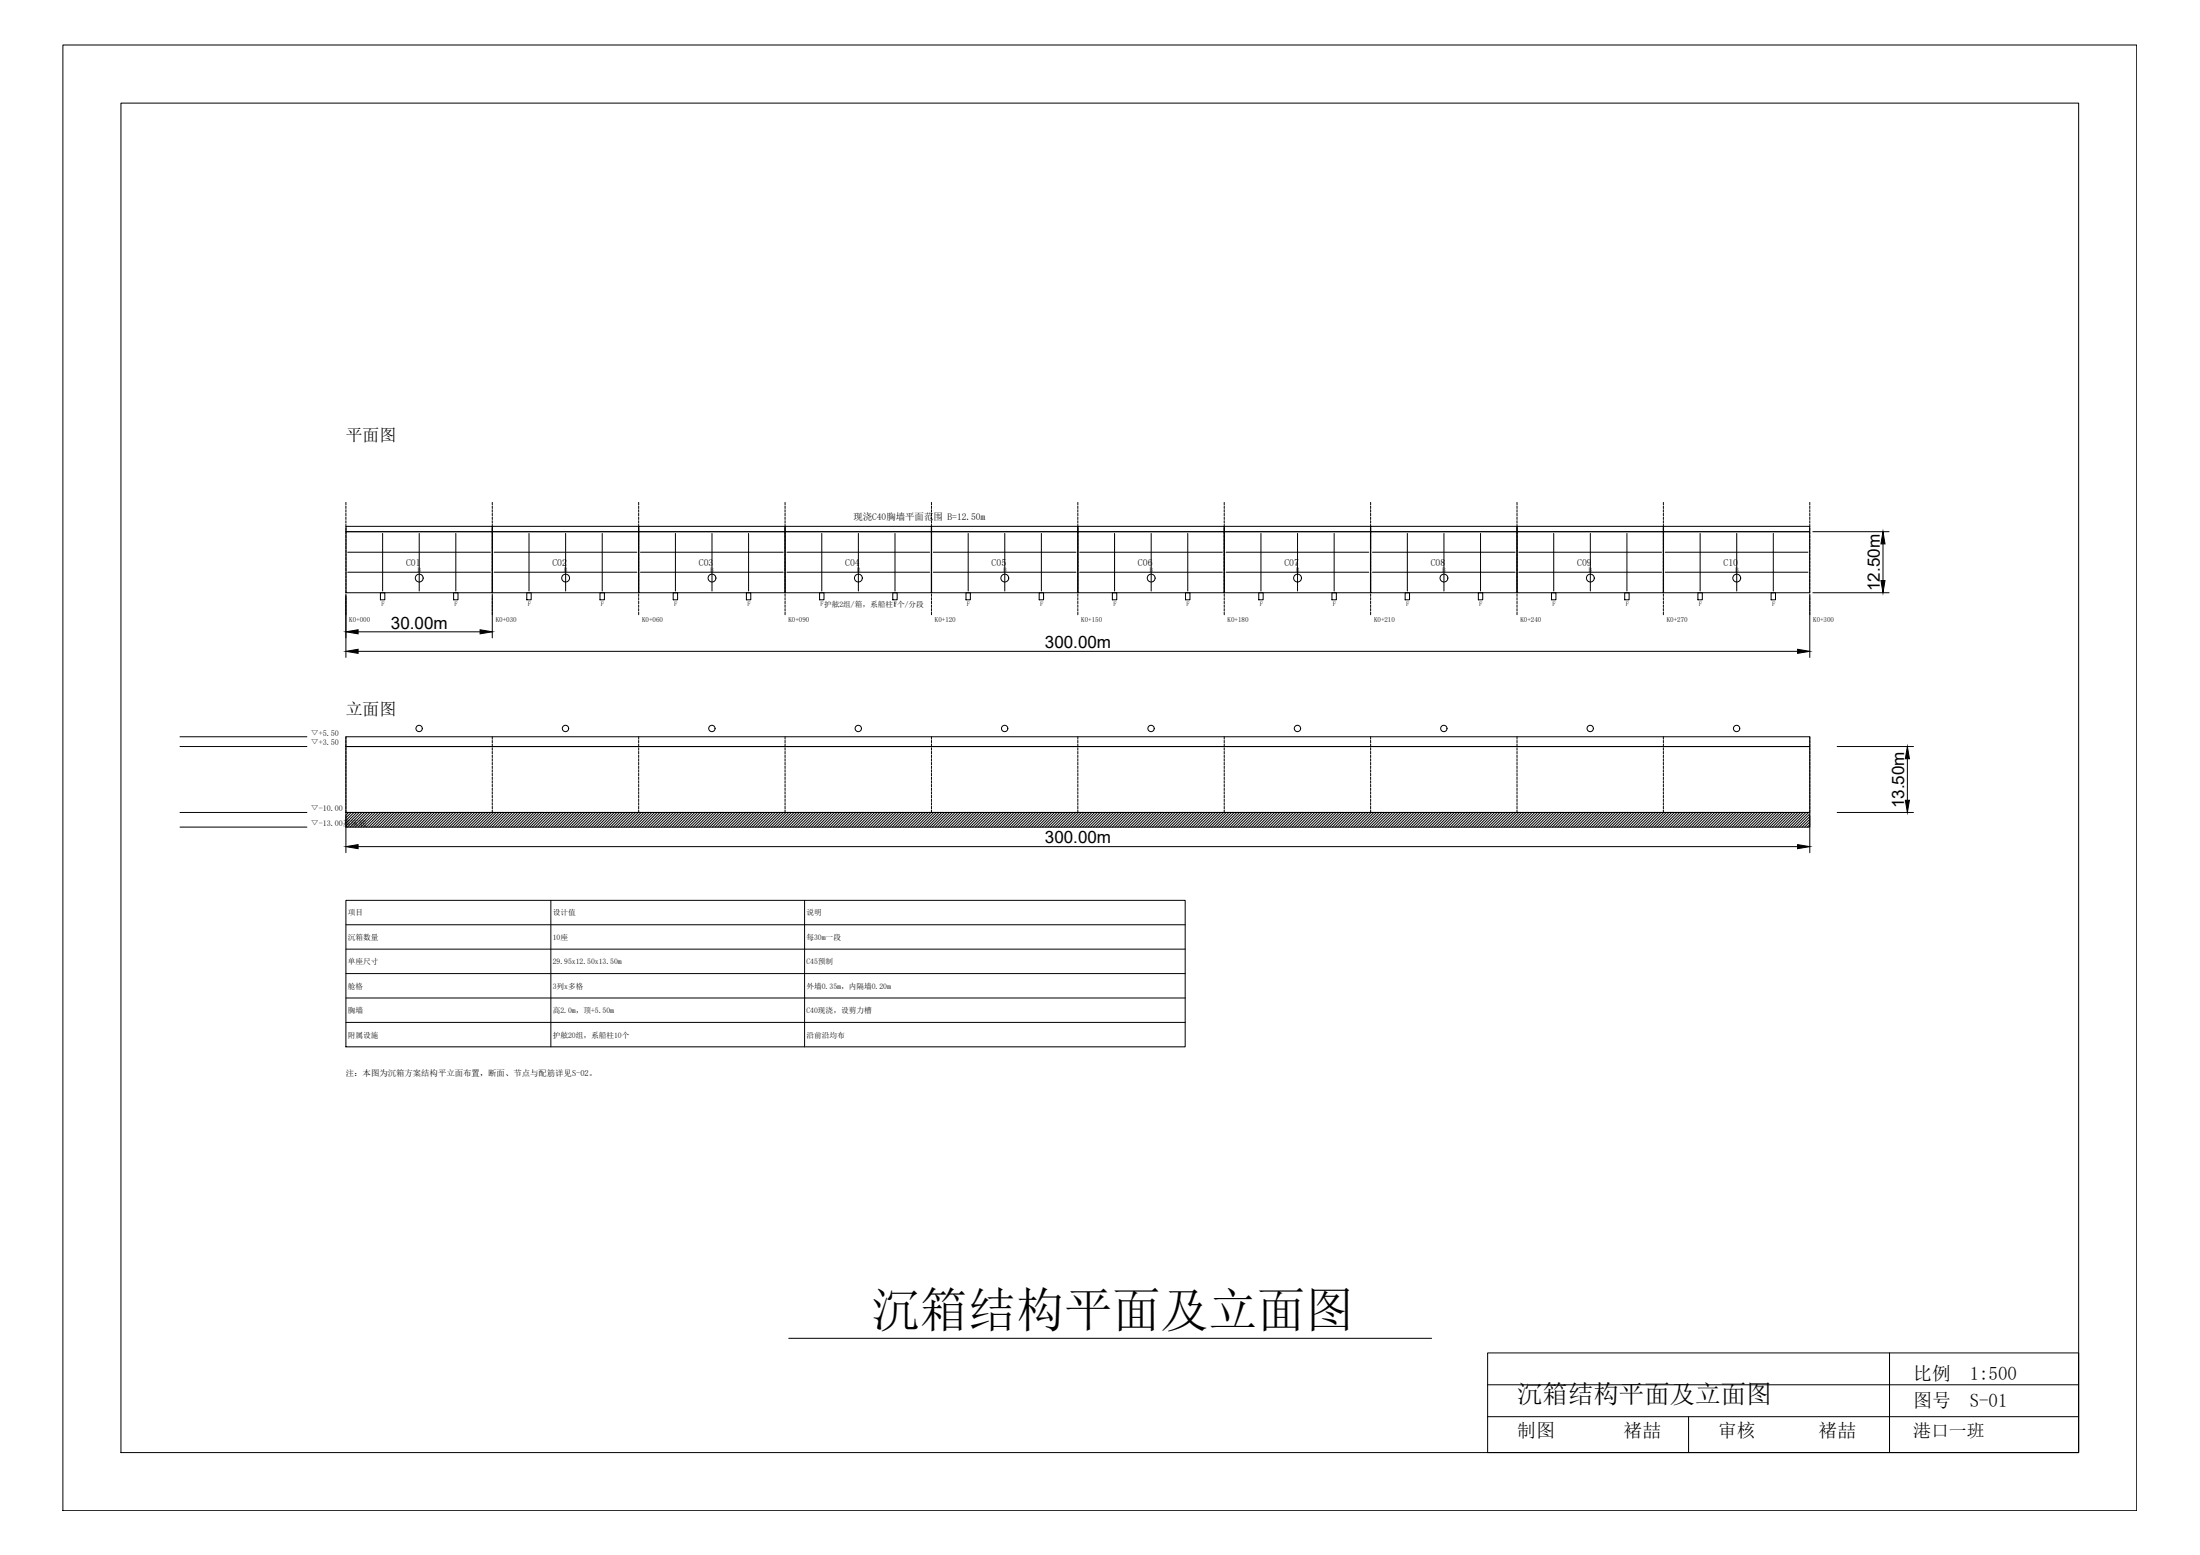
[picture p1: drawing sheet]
<svg xmlns="http://www.w3.org/2000/svg" width="841mm" height="594mm" viewBox="0 0 841 594" stroke-linecap="round" stroke-linejoin="round" font-family="sans-serif">
<!-- layer: CAISSON -->
<g fill="none" stroke="#000" stroke-width=".38">
<path d="M132.3 203.1h55.8v23.4h-55.8zM132.9 218.6h54.6M132.9 211h54.6M146.3 203.8v22M160.3 203.8v22M174.3 203.8v22M188.2 203.1h55.9v23.4h-55.9zM188.9 218.6h54.6M188.9 211h54.6M202.2 203.8v22M216.2 203.8v22M230.2 203.8v22"/>
<path d="M244.2 203.1h55.9v23.4h-55.9zM244.9 218.6h54.5M244.9 211h54.5M258.2 203.8v22M272.2 203.8v22M286.2 203.8v22M300.2 203.1h55.8v23.4h-55.8zM300.8 218.6h54.6M300.8 211h54.6M314.2 203.8v22M328.1 203.8v22M342.1 203.8v22"/>
<path d="M356.1 203.1h55.9v23.4h-55.9zM356.8 218.6h54.5M356.8 211h54.5M370.1 203.8v22M384.1 203.8v22M398.1 203.8v22M412.1 203.1h55.9v23.4h-55.9zM412.7 218.6h54.6M412.7 211h54.6M426.1 203.8v22M440.1 203.8v22M454.1 203.8v22"/>
<path d="M468 203.1h55.9v23.4h-55.9zM468.7 218.6h54.6M468.7 211h54.6M482 203.8v22M496 203.8v22M510 203.8v22M524 203.1h55.9v23.4h-55.9zM524.7 218.6h54.5M524.7 211h54.5M538 203.8v22M552 203.8v22M566 203.8v22"/>
<path d="M580 203.1h55.8v23.4h-55.8zM580.6 218.6h54.6M580.6 211h54.6M594 203.8v22M608 203.8v22M621.9 203.8v22M635.9 203.1h55.9v23.4h-55.9zM636.6 218.6h54.6M636.6 211h54.6M649.9 203.8v22M663.9 203.8v22M677.9 203.8v22"/>
<path d="M132.2 285.2h559.7v25.2h-559.7z"/>
</g>
<!-- layer: STRUCTURE -->
<path d="M132.3 201.1h55.8v2h-55.8zM188.2 201.1h55.9v2h-55.9zM244.2 201.1h55.9v2h-55.9zM300.2 201.1h55.8v2h-55.8zM356.1 201.1h55.9v2h-55.9zM412.1 201.1h55.9v2h-55.9zM468 201.1h55.9v2h-55.9zM524 201.1h55.9v2h-55.9zM580 201.1h55.8v2h-55.8zM635.9 201.1h55.9v2h-55.9zM132.2 281.5h559.7v3.7h-559.7z" fill="none" stroke="#000" stroke-width=".38"/>
<!-- layer: EQUIPMENT -->
<g fill="none" stroke="#000" stroke-width=".38">
<path d="M145.4 226.5h1.7v2.7h-1.7zM173.4 226.5h1.7v2.7h-1.7zM201.4 226.5h1.7v2.7h-1.7zM229.4 226.5h1.7v2.7h-1.7zM257.4 226.5h1.6v2.7h-1.6zM285.3 226.5h1.7v2.7h-1.7zM313.3 226.5h1.7v2.7h-1.7zM341.3 226.5h1.7v2.7h-1.7zM369.3 226.5h1.7v2.7h-1.7zM397.3 226.5h1.6v2.7h-1.6zM425.2 226.5h1.7v2.7h-1.7zM453.2 226.5h1.7v2.7h-1.7z"/>
<path d="M481.2 226.5h1.7v2.7h-1.7zM509.2 226.5h1.7v2.7h-1.7zM537.2 226.5h1.6v2.7h-1.6zM565.1 226.5h1.7v2.7h-1.7zM593.1 226.5h1.7v2.7h-1.7zM621.1 226.5h1.7v2.7h-1.7zM649.1 226.5h1.7v2.7h-1.7zM677.1 226.5h1.6v2.7h-1.6z"/>
<circle cx="160.3" cy="220.9" r="1.5"/>
<circle cx="216.2" cy="220.9" r="1.5"/>
<circle cx="272.2" cy="220.9" r="1.5"/>
<circle cx="328.1" cy="220.9" r="1.5"/>
<circle cx="384.1" cy="220.9" r="1.5"/>
<circle cx="440.1" cy="220.9" r="1.5"/>
<circle cx="496" cy="220.9" r="1.5"/>
<circle cx="552" cy="220.9" r="1.5"/>
<circle cx="608" cy="220.9" r="1.5"/>
<circle cx="663.9" cy="220.9" r="1.5"/>
<circle cx="160.2" cy="278.3" r="1.21"/>
<circle cx="216.2" cy="278.3" r="1.21"/>
<circle cx="272.1" cy="278.3" r="1.21"/>
<circle cx="328.1" cy="278.3" r="1.21"/>
<circle cx="384.1" cy="278.3" r="1.21"/>
<circle cx="440" cy="278.3" r="1.21"/>
<circle cx="496" cy="278.3" r="1.21"/>
<circle cx="552" cy="278.3" r="1.21"/>
<circle cx="607.9" cy="278.3" r="1.21"/>
<circle cx="663.9" cy="278.3" r="1.21"/>
</g>
<!-- layer: CUT -->
<g fill="none" stroke="#000" stroke-width=".38">
<path d="M132.2 191.9v1M132.2 193.3v1M132.2 194.7v1M132.2 196.1v1M132.2 197.5v1M132.2 198.9v1M188.2 191.9v1M188.2 193.3v1M188.2 194.7v1M188.2 196.1v1M188.2 197.5v1M188.2 198.9v1"/>
<path d="M244.2 191.9v1M244.2 193.3v1M244.2 194.7v1M244.2 196.1v1M244.2 197.5v1M244.2 198.9v1M300.1 191.9v1M300.1 193.3v1M300.1 194.7v1M300.1 196.1v1M300.1 197.5v1M300.1 198.9v1"/>
<path d="M356.1 191.9v1M356.1 193.3v1M356.1 194.7v1M356.1 196.1v1M356.1 197.5v1M356.1 198.9v1M412 191.9v1M412 193.3v1M412 194.7v1M412 196.1v1M412 197.5v1M412 198.9v1"/>
<path d="M468 191.9v1M468 193.3v1M468 194.7v1M468 196.1v1M468 197.5v1M468 198.9v1M524 191.9v1M524 193.3v1M524 194.7v1M524 196.1v1M524 197.5v1M524 198.9v1"/>
<path d="M579.9 191.9v1M579.9 193.3v1M579.9 194.7v1M579.9 196.1v1M579.9 197.5v1M579.9 198.9v1M635.9 191.9v1M635.9 193.3v1M635.9 194.7v1M635.9 196.1v1M635.9 197.5v1M635.9 198.9v1"/>
<path d="M691.9 191.9v1M691.9 193.3v1M691.9 194.7v1M691.9 196.1v1M691.9 197.5v1M691.9 198.9v1M132.2 200.3v1M132.2 201.7v1M132.2 203.1v1M132.2 204.5v1M132.2 205.9v1M132.2 207.3v1"/>
<path d="M132.2 208.7v1M132.2 210.1v1M132.2 211.5v1M132.2 212.9v1M132.2 214.3v1M132.2 215.7v1M132.2 217.1v1M132.2 218.5v1M132.2 219.9v1M188.2 200.3v1M188.2 201.7v1M188.2 203.1v1"/>
<path d="M188.2 204.5v1M188.2 205.9v1M188.2 207.3v1M188.2 208.7v1M188.2 210.1v1M188.2 211.5v1M188.2 212.9v1M188.2 214.3v1M188.2 215.7v1M188.2 217.1v1M188.2 218.5v1M188.2 219.9v1"/>
<path d="M244.2 200.3v1M244.2 201.7v1M244.2 203.1v1M244.2 204.5v1M244.2 205.9v1M244.2 207.3v1M244.2 208.7v1M244.2 210.1v1M244.2 211.5v1M244.2 212.9v1M244.2 214.3v1M244.2 215.7v1"/>
<path d="M244.2 217.1v1M244.2 218.5v1M244.2 219.9v1M300.1 200.3v1M300.1 201.7v1M300.1 203.1v1M300.1 204.5v1M300.1 205.9v1M300.1 207.3v1M300.1 208.7v1M300.1 210.1v1M300.1 211.5v1"/>
<path d="M300.1 212.9v1M300.1 214.3v1M300.1 215.7v1M300.1 217.1v1M300.1 218.5v1M300.1 219.9v1M356.1 200.3v1M356.1 201.7v1M356.1 203.1v1M356.1 204.5v1M356.1 205.9v1M356.1 207.3v1"/>
<path d="M356.1 208.7v1M356.1 210.1v1M356.1 211.5v1M356.1 212.9v1M356.1 214.3v1M356.1 215.7v1M356.1 217.1v1M356.1 218.5v1M356.1 219.9v1M412 200.3v1M412 201.7v1M412 203.1v1"/>
<path d="M412 204.5v1M412 205.9v1M412 207.3v1M412 208.7v1M412 210.1v1M412 211.5v1M412 212.9v1M412 214.3v1M412 215.7v1M412 217.1v1M412 218.5v1M412 219.9v1"/>
<path d="M468 200.3v1M468 201.7v1M468 203.1v1M468 204.5v1M468 205.9v1M468 207.3v1M468 208.7v1M468 210.1v1M468 211.5v1M468 212.9v1M468 214.3v1M468 215.7v1"/>
<path d="M468 217.1v1M468 218.5v1M468 219.9v1M524 200.3v1M524 201.7v1M524 203.1v1M524 204.5v1M524 205.9v1M524 207.3v1M524 208.7v1M524 210.1v1M524 211.5v1"/>
<path d="M524 212.9v1M524 214.3v1M524 215.7v1M524 217.1v1M524 218.5v1M524 219.9v1M579.9 200.3v1M579.9 201.7v1M579.9 203.1v1M579.9 204.5v1M579.9 205.9v1M579.9 207.3v1"/>
<path d="M579.9 208.7v1M579.9 210.1v1M579.9 211.5v1M579.9 212.9v1M579.9 214.3v1M579.9 215.7v1M579.9 217.1v1M579.9 218.5v1M579.9 219.9v1M635.9 200.3v1M635.9 201.7v1M635.9 203.1v1"/>
<path d="M635.9 204.5v1M635.9 205.9v1M635.9 207.3v1M635.9 208.7v1M635.9 210.1v1M635.9 211.5v1M635.9 212.9v1M635.9 214.3v1M635.9 215.7v1M635.9 217.1v1M635.9 218.5v1M635.9 219.9v1"/>
<path d="M691.9 200.3v1M691.9 201.7v1M691.9 203.1v1M691.9 204.5v1M691.9 205.9v1M691.9 207.3v1M691.9 208.7v1M691.9 210.1v1M691.9 211.5v1M691.9 212.9v1M691.9 214.3v1M691.9 215.7v1"/>
<path d="M691.9 217.1v1M691.9 218.5v1M691.9 219.9v1M132.2 221.3v1M132.2 222.7v1M132.2 224.1v.9M132.2 225.5v1M132.2 226.9v1M132.2 228.3v.9M132.2 229.7v.9M132.2 231.1v.9M132.2 232.5v1"/>
<path d="M132.2 233.9v.9M188.2 221.3v1M188.2 222.7v1M188.2 224.1v.9M188.2 225.5v1M188.2 226.9v1M188.2 228.3v.9M188.2 229.7v.9M188.2 231.1v.9M188.2 232.5v1M188.2 233.9v.9M244.2 221.3v1"/>
<path d="M244.2 222.7v1M244.2 224.1v.9M244.2 225.5v1M244.2 226.9v1M244.2 228.3v.9M244.2 229.7v.9M244.2 231.1v.9M244.2 232.5v1M244.2 233.9v.9M300.1 221.3v1M300.1 222.7v1M300.1 224.1v.9"/>
<path d="M300.1 225.5v1M300.1 226.9v1M300.1 228.3v.9M300.1 229.7v.9M300.1 231.1v.9M300.1 232.5v1M300.1 233.9v.9M356.1 221.3v1M356.1 222.7v1M356.1 224.1v.9M356.1 225.5v1M356.1 226.9v1"/>
<path d="M356.1 228.3v.9M356.1 229.7v.9M356.1 231.1v.9M356.1 232.5v1M356.1 233.9v.9M412 221.3v1M412 222.7v1M412 224.1v.9M412 225.5v1M412 226.9v1M412 228.3v.9M412 229.7v.9"/>
<path d="M412 231.1v.9M412 232.5v1M412 233.9v.9M468 221.3v1M468 222.7v1M468 224.1v.9M468 225.5v1M468 226.9v1M468 228.3v.9M468 229.7v.9M468 231.1v.9M468 232.5v1"/>
<path d="M468 233.9v.9M524 221.3v1M524 222.7v1M524 224.1v.9M524 225.5v1M524 226.9v1M524 228.3v.9M524 229.7v.9M524 231.1v.9M524 232.5v1M524 233.9v.9M579.9 221.3v1"/>
<path d="M579.9 222.7v1M579.9 224.1v.9M579.9 225.5v1M579.9 226.9v1M579.9 228.3v.9M579.9 229.7v.9M579.9 231.1v.9M579.9 232.5v1M579.9 233.9v.9M635.9 221.3v1M635.9 222.7v1M635.9 224.1v.9"/>
<path d="M635.9 225.5v1M635.9 226.9v1M635.9 228.3v.9M635.9 229.7v.9M635.9 231.1v.9M635.9 232.5v1M635.9 233.9v.9M691.9 221.3v1M691.9 222.7v1M691.9 224.1v.9M691.9 225.5v1M691.9 226.9v1"/>
<path d="M691.9 228.3v.9M691.9 229.7v.9M691.9 231.1v.9M691.9 232.5v1M691.9 233.9v.9M132.2 281.5v.9M132.2 282.9v.9M132.2 284.3v.9M132.2 285.7v.9M132.2 287.1v.9M132.2 288.5v.9M132.2 289.9v.9"/>
<path d="M132.2 291.3v.9M132.2 292.7v.9M132.2 294.1v.9M132.2 295.5v.9M132.2 296.9v.9M132.2 298.3v.9M132.2 299.7v.9M188.2 281.5v.9M188.2 282.9v.9M188.2 284.3v.9M188.2 285.7v.9M188.2 287.1v.9"/>
<path d="M188.2 288.5v.9M188.2 289.9v.9M188.2 291.3v.9M188.2 292.7v.9M188.2 294.1v.9M188.2 295.5v.9M188.2 296.9v.9M188.2 298.3v.9M188.2 299.7v.9M244.2 281.5v.9M244.2 282.9v.9M244.2 284.3v.9"/>
<path d="M244.2 285.7v.9M244.2 287.1v.9M244.2 288.5v.9M244.2 289.9v.9M244.2 291.3v.9M244.2 292.7v.9M244.2 294.1v.9M244.2 295.5v.9M244.2 296.9v.9M244.2 298.3v.9M244.2 299.7v.9M300.1 281.5v.9"/>
<path d="M300.1 282.9v.9M300.1 284.3v.9M300.1 285.7v.9M300.1 287.1v.9M300.1 288.5v.9M300.1 289.9v.9M300.1 291.3v.9M300.1 292.7v.9M300.1 294.1v.9M300.1 295.5v.9M300.1 296.9v.9M300.1 298.3v.9"/>
<path d="M300.1 299.7v.9M356.1 281.5v.9M356.1 282.9v.9M356.1 284.3v.9M356.1 285.7v.9M356.1 287.1v.9M356.1 288.5v.9M356.1 289.9v.9M356.1 291.3v.9M356.1 292.7v.9M356.1 294.1v.9M356.1 295.5v.9"/>
<path d="M356.1 296.9v.9M356.1 298.3v.9M356.1 299.7v.9M412 281.5v.9M412 282.9v.9M412 284.3v.9M412 285.7v.9M412 287.1v.9M412 288.5v.9M412 289.9v.9M412 291.3v.9M412 292.7v.9"/>
<path d="M412 294.1v.9M412 295.5v.9M412 296.9v.9M412 298.3v.9M412 299.7v.9M468 281.5v.9M468 282.9v.9M468 284.3v.9M468 285.7v.9M468 287.1v.9M468 288.5v.9M468 289.9v.9"/>
<path d="M468 291.3v.9M468 292.7v.9M468 294.1v.9M468 295.5v.9M468 296.9v.9M468 298.3v.9M468 299.7v.9M524 281.5v.9M524 282.9v.9M524 284.3v.9M524 285.7v.9M524 287.1v.9"/>
<path d="M524 288.5v.9M524 289.9v.9M524 291.3v.9M524 292.7v.9M524 294.1v.9M524 295.5v.9M524 296.9v.9M524 298.3v.9M524 299.7v.9M579.9 281.5v.9M579.9 282.9v.9M579.9 284.3v.9"/>
<path d="M579.9 285.7v.9M579.9 287.1v.9M579.9 288.5v.9M579.9 289.9v.9M579.9 291.3v.9M579.9 292.7v.9M579.9 294.1v.9M579.9 295.5v.9M579.9 296.9v.9M579.9 298.3v.9M579.9 299.7v.9M635.9 281.5v.9"/>
<path d="M635.9 282.9v.9M635.9 284.3v.9M635.9 285.7v.9M635.9 287.1v.9M635.9 288.5v.9M635.9 289.9v.9M635.9 291.3v.9M635.9 292.7v.9M635.9 294.1v.9M635.9 295.5v.9M635.9 296.9v.9M635.9 298.3v.9"/>
<path d="M635.9 299.7v.9M691.9 281.5v.9M691.9 282.9v.9M691.9 284.3v.9M691.9 285.7v.9M691.9 287.1v.9M691.9 288.5v.9M691.9 289.9v.9M691.9 291.3v.9M691.9 292.7v.9M691.9 294.1v.9M691.9 295.5v.9"/>
<path d="M691.9 296.9v.9M691.9 298.3v.9M691.9 299.7v.9M132.2 301.1v.9M132.2 302.5v.9M132.2 303.9v.9M132.2 305.3v.9M132.2 306.7v.9M132.2 308.1v.9M132.2 309.5v.9M188.2 301.1v.9M188.2 302.5v.9"/>
<path d="M188.2 303.9v.9M188.2 305.3v.9M188.2 306.7v.9M188.2 308.1v.9M188.2 309.5v.9M244.2 301.1v.9M244.2 302.5v.9M244.2 303.9v.9M244.2 305.3v.9M244.2 306.7v.9M244.2 308.1v.9M244.2 309.5v.9"/>
<path d="M300.1 301.1v.9M300.1 302.5v.9M300.1 303.9v.9M300.1 305.3v.9M300.1 306.7v.9M300.1 308.1v.9M300.1 309.5v.9M356.1 301.1v.9M356.1 302.5v.9M356.1 303.9v.9M356.1 305.3v.9M356.1 306.7v.9"/>
<path d="M356.1 308.1v.9M356.1 309.5v.9M412 301.1v.9M412 302.5v.9M412 303.9v.9M412 305.3v.9M412 306.7v.9M412 308.1v.9M412 309.5v.9M468 301.1v.9M468 302.5v.9M468 303.9v.9"/>
<path d="M468 305.3v.9M468 306.7v.9M468 308.1v.9M468 309.5v.9M524 301.1v.9M524 302.5v.9M524 303.9v.9M524 305.3v.9M524 306.7v.9M524 308.1v.9M524 309.5v.9M579.9 301.1v.9"/>
<path d="M579.9 302.5v.9M579.9 303.9v.9M579.9 305.3v.9M579.9 306.7v.9M579.9 308.1v.9M579.9 309.5v.9M635.9 301.1v.9M635.9 302.5v.9M635.9 303.9v.9M635.9 305.3v.9M635.9 306.7v.9M635.9 308.1v.9"/>
<path d="M635.9 309.5v.9M691.9 301.1v.9M691.9 302.5v.9M691.9 303.9v.9M691.9 305.3v.9M691.9 306.7v.9M691.9 308.1v.9M691.9 309.5v.9"/>
</g>
<!-- layer: DIM -->
<g fill="none" stroke="#000" stroke-width=".38">
<path d="M693 203.1h29.2M719.8 207.8v14M132.2 227.6v23.6M188.2 227.6v16.1M691.9 227.6v23.6M693 226.5h29.2M136.9 248.8h550.3M136.9 241.4h46.6M702.3 285.2h29.2M729.2 289.9v15.8M132.2 311.6v14.2M691.9 311.6v14.2"/>
<path d="M702.3 310.4h29.2M136.9 323.5h550.3"/>
</g>
<path d="M719.8 203.1l.8 4.7h-1.6zM719 221.8h1.6l-.8 4.7zM132.2 248.8l4.7-.7v1.5zM132.2 241.4l4.7-.8v1.6zM183.5 240.6l4.7 .8-4.7 .8zM687.2 248.1l4.7 .7-4.7 .8zM729.2 285.2l.7 4.7h-1.5zM728.4 305.7h1.5l-.7 4.7zM132.2 323.5l4.7-.8v1.5zM687.2 322.7l4.7 .8-4.7 .7z" fill="#000" stroke="#000" stroke-width=".38"/>
<!-- layer: LEVEL -->
<path d="M68.8 281.5h48.5M68.8 285.2h48.5M68.8 310.4h48.5M68.8 316h48.5" fill="none" stroke="#000" stroke-width=".38"/>
<!-- layer: FOUNDATION -->
<path d="M132.2 310.4h559.7v5.6h-559.7z" fill="none" stroke="#000" stroke-width=".38"/>
<!-- layer: HATCH -->
<g fill="none" stroke="#000" stroke-width=".38">
<path d="M132.2 310.4h.1M133.3 310.4l-1.1 1M134.3 310.4l-2.1 2M135.3 310.4l-3.1 3.1M136.3 310.4l-4.1 4.1M137.4 310.4l-5.2 5.1M138.4 310.4l-5.6 5.6M139.4 310.4l-5.6 5.6M140.4 310.4l-5.6 5.6M141.5 310.4l-5.6 5.6M142.5 310.4l-5.6 5.6M143.5 310.4l-5.6 5.6"/>
<path d="M144.5 310.4l-5.6 5.6M145.6 310.4l-5.6 5.6M146.6 310.4l-5.6 5.6M147.6 310.4l-5.6 5.6M148.6 310.4l-5.5 5.6M149.7 310.4l-5.6 5.6M150.7 310.4l-5.6 5.6M151.7 310.4l-5.6 5.6M152.8 310.4l-5.6 5.6M153.8 310.4l-5.6 5.6M154.8 310.4l-5.6 5.6M155.8 310.4l-5.6 5.6"/>
<path d="M156.9 310.4l-5.6 5.6M157.9 310.4l-5.6 5.6M158.9 310.4l-5.6 5.6M159.9 310.4l-5.6 5.6M161 310.4l-5.6 5.6M162 310.4l-5.6 5.6M163 310.4l-5.6 5.6M164 310.4l-5.6 5.6M165.1 310.4l-5.6 5.6M166.1 310.4l-5.6 5.6M167.1 310.4l-5.6 5.6M168.1 310.4l-5.6 5.6"/>
<path d="M169.2 310.4l-5.6 5.6M170.2 310.4l-5.6 5.6M171.2 310.4l-5.6 5.6M172.2 310.4l-5.5 5.6M173.3 310.4l-5.6 5.6M174.3 310.4l-5.6 5.6M175.3 310.4l-5.6 5.6M176.3 310.4l-5.6 5.6M177.4 310.4l-5.6 5.6M178.4 310.4l-5.6 5.6M179.4 310.4l-5.6 5.6M180.5 310.4l-5.6 5.6"/>
<path d="M181.5 310.4l-5.6 5.6M182.5 310.4l-5.6 5.6M183.5 310.4l-5.6 5.6M184.6 310.4l-5.6 5.6M185.6 310.4l-5.6 5.6M186.6 310.4l-5.6 5.6M187.6 310.4l-5.6 5.6M188.7 310.4l-5.6 5.6M189.7 310.4l-5.6 5.6M190.7 310.4l-5.6 5.6M191.7 310.4l-5.6 5.6M192.8 310.4l-5.6 5.6"/>
<path d="M193.8 310.4l-5.6 5.6M194.8 310.4l-5.6 5.6M195.8 310.4l-5.6 5.6M196.9 310.4l-5.6 5.6M197.9 310.4l-5.6 5.6M198.9 310.4l-5.6 5.6M199.9 310.4l-5.6 5.6M201 310.4l-5.6 5.6M202 310.4l-5.6 5.6M203 310.4l-5.6 5.6M204.1 310.4l-5.6 5.6M205.1 310.4l-5.6 5.6"/>
<path d="M206.1 310.4l-5.6 5.6M207.1 310.4l-5.6 5.6M208.1 310.4l-5.5 5.6M209.2 310.4l-5.6 5.6M210.2 310.4l-5.6 5.6M211.2 310.4l-5.6 5.6M212.3 310.4l-5.6 5.6M213.3 310.4l-5.6 5.6M214.3 310.4l-5.6 5.6M215.3 310.4l-5.6 5.6M216.4 310.4l-5.6 5.6M217.4 310.4l-5.6 5.6"/>
<path d="M218.4 310.4l-5.6 5.6M219.4 310.4l-5.6 5.6M220.5 310.4l-5.6 5.6M221.5 310.4l-5.6 5.6M222.5 310.4l-5.6 5.6M223.5 310.4l-5.6 5.6M224.6 310.4l-5.6 5.6M225.6 310.4l-5.6 5.6M226.6 310.4l-5.6 5.6M227.6 310.4l-5.5 5.6M228.7 310.4l-5.6 5.6M229.7 310.4l-5.6 5.6"/>
<path d="M230.7 310.4l-5.6 5.6M231.8 310.4l-5.6 5.6M232.8 310.4l-5.6 5.6M233.8 310.4l-5.6 5.6M234.8 310.4l-5.6 5.6M235.9 310.4l-5.6 5.6M236.9 310.4l-5.6 5.6M237.9 310.4l-5.6 5.6M238.9 310.4l-5.6 5.6M240 310.4l-5.6 5.6M241 310.4l-5.6 5.6M242 310.4l-5.6 5.6"/>
<path d="M243 310.4l-5.6 5.6M244.1 310.4l-5.6 5.6M245.1 310.4l-5.6 5.6M246.1 310.4l-5.6 5.6M247.1 310.4l-5.6 5.6M248.2 310.4l-5.6 5.6M249.2 310.4l-5.6 5.6M250.2 310.4l-5.6 5.6M251.2 310.4l-5.6 5.6M252.3 310.4l-5.6 5.6M253.3 310.4l-5.6 5.6M254.3 310.4l-5.6 5.6"/>
<path d="M255.4 310.4l-5.6 5.6M256.4 310.4l-5.6 5.6M257.4 310.4l-5.6 5.6M258.4 310.4l-5.6 5.6M259.4 310.4l-5.5 5.6M260.5 310.4l-5.6 5.6M261.5 310.4l-5.6 5.6M262.5 310.4l-5.6 5.6M263.6 310.4l-5.6 5.6M264.6 310.4l-5.6 5.6M265.6 310.4l-5.6 5.6M266.6 310.4l-5.6 5.6"/>
<path d="M267.7 310.4l-5.6 5.6M268.7 310.4l-5.6 5.6M269.7 310.4l-5.6 5.6M270.7 310.4l-5.6 5.6M271.8 310.4l-5.6 5.6M272.8 310.4l-5.6 5.6M273.8 310.4l-5.6 5.6M274.8 310.4l-5.6 5.6M275.9 310.4l-5.6 5.6M276.9 310.4l-5.6 5.6M277.9 310.4l-5.6 5.6M278.9 310.4l-5.5 5.6"/>
<path d="M280 310.4l-5.6 5.6M281 310.4l-5.6 5.6M282 310.4l-5.6 5.6M283 310.4l-5.6 5.6M284.1 310.4l-5.6 5.6M285.1 310.4l-5.6 5.6M286.1 310.4l-5.6 5.6M287.2 310.4l-5.6 5.6M288.2 310.4l-5.6 5.6M289.2 310.4l-5.6 5.6M290.2 310.4l-5.6 5.6M291.3 310.4l-5.6 5.6"/>
<path d="M292.3 310.4l-5.6 5.6M293.3 310.4l-5.6 5.6M294.3 310.4l-5.6 5.6M295.4 310.4l-5.6 5.6M296.4 310.4l-5.6 5.6M297.4 310.4l-5.6 5.6M298.4 310.4l-5.6 5.6M299.5 310.4l-5.6 5.6M300.5 310.4l-5.6 5.6M301.5 310.4l-5.6 5.6M302.5 310.4l-5.6 5.6M303.6 310.4l-5.6 5.6"/>
<path d="M304.6 310.4l-5.6 5.6M305.6 310.4l-5.6 5.6M306.6 310.4l-5.6 5.6M307.7 310.4l-5.6 5.6M308.7 310.4l-5.6 5.6M309.7 310.4l-5.6 5.6M310.8 310.4l-5.6 5.6M311.8 310.4l-5.6 5.6M312.8 310.4l-5.6 5.6M313.8 310.4l-5.6 5.6M314.9 310.4l-5.6 5.6M315.9 310.4l-5.6 5.6"/>
<path d="M316.9 310.4l-5.6 5.6M317.9 310.4l-5.6 5.6M319 310.4l-5.6 5.6M320 310.4l-5.6 5.6M321 310.4l-5.6 5.6M322 310.4l-5.6 5.6M323.1 310.4l-5.6 5.6M324.1 310.4l-5.6 5.6M325.1 310.4l-5.6 5.6M326.1 310.4l-5.6 5.6M327.2 310.4l-5.6 5.6M328.2 310.4l-5.6 5.6"/>
<path d="M329.2 310.4l-5.6 5.6M330.2 310.4l-5.5 5.6M331.3 310.4l-5.6 5.6M332.3 310.4l-5.6 5.6M333.3 310.4l-5.6 5.6M334.3 310.4l-5.6 5.6M335.4 310.4l-5.6 5.6M336.4 310.4l-5.6 5.6M337.4 310.4l-5.6 5.6M338.5 310.4l-5.6 5.6M339.5 310.4l-5.6 5.6M340.5 310.4l-5.6 5.6"/>
<path d="M341.5 310.4l-5.6 5.6M342.6 310.4l-5.6 5.6M343.6 310.4l-5.6 5.6M344.6 310.4l-5.6 5.6M345.6 310.4l-5.6 5.6M346.7 310.4l-5.6 5.6M347.7 310.4l-5.6 5.6M348.7 310.4l-5.6 5.6M349.7 310.4l-5.6 5.6M350.8 310.4l-5.6 5.6M351.8 310.4l-5.6 5.6M352.8 310.4l-5.6 5.6"/>
<path d="M353.8 310.4l-5.6 5.6M354.9 310.4l-5.6 5.6M355.9 310.4l-5.6 5.6M356.9 310.4l-5.6 5.6M357.9 310.4l-5.6 5.6M359 310.4l-5.6 5.6M360 310.4l-5.6 5.6M361 310.4l-5.6 5.6M362.1 310.4l-5.6 5.6M363.1 310.4l-5.6 5.6M364.1 310.4l-5.6 5.6M365.1 310.4l-5.6 5.6"/>
<path d="M366.1 310.4l-5.5 5.6M367.2 310.4l-5.6 5.6M368.2 310.4l-5.6 5.6M369.2 310.4l-5.6 5.6M370.3 310.4l-5.6 5.6M371.3 310.4l-5.6 5.6M372.3 310.4l-5.6 5.6M373.3 310.4l-5.6 5.6M374.4 310.4l-5.6 5.6M375.4 310.4l-5.6 5.6M376.4 310.4l-5.6 5.6M377.4 310.4l-5.6 5.6"/>
<path d="M378.5 310.4l-5.6 5.6M379.5 310.4l-5.6 5.6M380.5 310.4l-5.6 5.6M381.5 310.4l-5.6 5.6M382.6 310.4l-5.6 5.6M383.6 310.4l-5.6 5.6M384.6 310.4l-5.6 5.6M385.6 310.4l-5.5 5.6M386.7 310.4l-5.6 5.6M387.7 310.4l-5.6 5.6M388.7 310.4l-5.6 5.6M389.7 310.4l-5.5 5.6"/>
<path d="M390.8 310.4l-5.6 5.6M391.8 310.4l-5.6 5.6M392.8 310.4l-5.6 5.6M393.9 310.4l-5.6 5.6M394.9 310.4l-5.6 5.6M395.9 310.4l-5.6 5.6M396.9 310.4l-5.6 5.6M398 310.4l-5.6 5.6M399 310.4l-5.6 5.6M400 310.4l-5.6 5.6M401 310.4l-5.6 5.6M402.1 310.4l-5.6 5.6"/>
<path d="M403.1 310.4l-5.6 5.6M404.1 310.4l-5.6 5.6M405.1 310.4l-5.6 5.6M406.2 310.4l-5.6 5.6M407.2 310.4l-5.6 5.6M408.2 310.4l-5.6 5.6M409.2 310.4l-5.6 5.6M410.3 310.4l-5.6 5.6M411.3 310.4l-5.6 5.6M412.3 310.4l-5.6 5.6M413.3 310.4l-5.5 5.6M414.4 310.4l-5.6 5.6"/>
<path d="M415.4 310.4l-5.6 5.6M416.4 310.4l-5.6 5.6M417.4 310.4l-5.5 5.6M418.5 310.4l-5.6 5.6M419.5 310.4l-5.6 5.6M420.5 310.4l-5.6 5.6M421.6 310.4l-5.6 5.6M422.6 310.4l-5.6 5.6M423.6 310.4l-5.6 5.6M424.6 310.4l-5.6 5.6M425.7 310.4l-5.6 5.6M426.7 310.4l-5.6 5.6"/>
<path d="M427.7 310.4l-5.6 5.6M428.7 310.4l-5.6 5.6M429.8 310.4l-5.6 5.6M430.8 310.4l-5.6 5.6M431.8 310.4l-5.6 5.6M432.8 310.4l-5.6 5.6M433.9 310.4l-5.6 5.6M434.9 310.4l-5.6 5.6M435.9 310.4l-5.6 5.6M436.9 310.4l-5.5 5.6M438 310.4l-5.6 5.6M439 310.4l-5.6 5.6"/>
<path d="M440 310.4l-5.6 5.6M441 310.4l-5.6 5.6M442.1 310.4l-5.6 5.6M443.1 310.4l-5.6 5.6M444.1 310.4l-5.6 5.6M445.2 310.4l-5.6 5.6M446.2 310.4l-5.6 5.6M447.2 310.4l-5.6 5.6M448.2 310.4l-5.6 5.6M449.3 310.4l-5.6 5.6M450.3 310.4l-5.6 5.6M451.3 310.4l-5.6 5.6"/>
<path d="M452.3 310.4l-5.6 5.6M453.4 310.4l-5.6 5.6M454.4 310.4l-5.6 5.6M455.4 310.4l-5.6 5.6M456.4 310.4l-5.6 5.6M457.5 310.4l-5.6 5.6M458.5 310.4l-5.6 5.6M459.5 310.4l-5.6 5.6M460.5 310.4l-5.6 5.6M461.6 310.4l-5.6 5.6M462.6 310.4l-5.6 5.6M463.6 310.4l-5.6 5.6"/>
<path d="M464.6 310.4l-5.6 5.6M465.7 310.4l-5.6 5.6M466.7 310.4l-5.6 5.6M467.7 310.4l-5.6 5.6M468.8 310.4l-5.6 5.6M469.8 310.4l-5.6 5.6M470.8 310.4l-5.6 5.6M471.8 310.4l-5.6 5.6M472.8 310.4l-5.5 5.6M473.9 310.4l-5.6 5.6M474.9 310.4l-5.6 5.6M475.9 310.4l-5.6 5.6"/>
<path d="M477 310.4l-5.6 5.6M478 310.4l-5.6 5.6M479 310.4l-5.6 5.6M480 310.4l-5.6 5.6M481.1 310.4l-5.6 5.6M482.1 310.4l-5.6 5.6M483.1 310.4l-5.6 5.6M484.1 310.4l-5.6 5.6M485.2 310.4l-5.6 5.6M486.2 310.4l-5.6 5.6M487.2 310.4l-5.6 5.6M488.2 310.4l-5.6 5.6"/>
<path d="M489.3 310.4l-5.6 5.6M490.3 310.4l-5.6 5.6M491.3 310.4l-5.6 5.6M492.3 310.4l-5.6 5.6M493.4 310.4l-5.6 5.6M494.4 310.4l-5.6 5.6M495.4 310.4l-5.6 5.6M496.5 310.4l-5.6 5.6M497.5 310.4l-5.6 5.6M498.5 310.4l-5.6 5.6M499.5 310.4l-5.6 5.6M500.6 310.4l-5.6 5.6"/>
<path d="M501.6 310.4l-5.6 5.6M502.6 310.4l-5.6 5.6M503.6 310.4l-5.6 5.6M504.7 310.4l-5.6 5.6M505.7 310.4l-5.6 5.6M506.7 310.4l-5.6 5.6M507.7 310.4l-5.6 5.6M508.8 310.4l-5.6 5.6M509.8 310.4l-5.6 5.6M510.8 310.4l-5.6 5.6M511.8 310.4l-5.6 5.6M512.9 310.4l-5.6 5.6"/>
<path d="M513.9 310.4l-5.6 5.6M514.9 310.4l-5.6 5.6M515.9 310.4l-5.6 5.6M517 310.4l-5.6 5.6M518 310.4l-5.6 5.6M519 310.4l-5.6 5.6M520.1 310.4l-5.6 5.6M521.1 310.4l-5.6 5.6M522.1 310.4l-5.6 5.6M523.1 310.4l-5.6 5.6M524.1 310.4l-5.5 5.6M525.2 310.4l-5.6 5.6"/>
<path d="M526.2 310.4l-5.6 5.6M527.2 310.4l-5.6 5.6M528.3 310.4l-5.6 5.6M529.3 310.4l-5.6 5.6M530.3 310.4l-5.6 5.6M531.3 310.4l-5.6 5.6M532.4 310.4l-5.6 5.6M533.4 310.4l-5.6 5.6M534.4 310.4l-5.6 5.6M535.4 310.4l-5.6 5.6M536.5 310.4l-5.6 5.6M537.5 310.4l-5.6 5.6"/>
<path d="M538.5 310.4l-5.6 5.6M539.5 310.4l-5.6 5.6M540.6 310.4l-5.6 5.6M541.6 310.4l-5.6 5.6M542.6 310.4l-5.6 5.6M543.6 310.4l-5.5 5.6M544.7 310.4l-5.6 5.6M545.7 310.4l-5.6 5.6M546.7 310.4l-5.6 5.6M547.7 310.4l-5.6 5.6M548.8 310.4l-5.6 5.6M549.8 310.4l-5.6 5.6"/>
<path d="M550.8 310.4l-5.6 5.6M551.9 310.4l-5.6 5.6M552.9 310.4l-5.6 5.6M553.9 310.4l-5.6 5.6M554.9 310.4l-5.6 5.6M556 310.4l-5.6 5.6M557 310.4l-5.6 5.6M558 310.4l-5.6 5.6M559 310.4l-5.6 5.6M560.1 310.4l-5.6 5.6M561.1 310.4l-5.6 5.6M562.1 310.4l-5.6 5.6"/>
<path d="M563.1 310.4l-5.6 5.6M564.2 310.4l-5.6 5.6M565.2 310.4l-5.6 5.6M566.2 310.4l-5.6 5.6M567.2 310.4l-5.6 5.6M568.3 310.4l-5.6 5.6M569.3 310.4l-5.6 5.6M570.3 310.4l-5.6 5.6M571.3 310.4l-5.6 5.6M572.4 310.4l-5.6 5.6M573.4 310.4l-5.6 5.6M574.4 310.4l-5.6 5.6"/>
<path d="M575.4 310.4l-5.5 5.6M576.5 310.4l-5.6 5.6M577.5 310.4l-5.6 5.6M578.5 310.4l-5.6 5.6M579.6 310.4l-5.6 5.6M580.6 310.4l-5.6 5.6M581.6 310.4l-5.6 5.6M582.6 310.4l-5.6 5.6M583.7 310.4l-5.6 5.6M584.7 310.4l-5.6 5.6M585.7 310.4l-5.6 5.6M586.7 310.4l-5.6 5.6"/>
<path d="M587.8 310.4l-5.6 5.6M588.8 310.4l-5.6 5.6M589.8 310.4l-5.6 5.6M590.8 310.4l-5.6 5.6M591.9 310.4l-5.6 5.6M592.9 310.4l-5.6 5.6M593.9 310.4l-5.6 5.6M594.9 310.4l-5.5 5.6M596 310.4l-5.6 5.6M597 310.4l-5.6 5.6M598 310.4l-5.6 5.6M599 310.4l-5.6 5.6"/>
<path d="M600.1 310.4l-5.6 5.6M601.1 310.4l-5.6 5.6M602.1 310.4l-5.6 5.6M603.2 310.4l-5.6 5.6M604.2 310.4l-5.6 5.6M605.2 310.4l-5.6 5.6M606.2 310.4l-5.6 5.6M607.3 310.4l-5.6 5.6M608.3 310.4l-5.6 5.6M609.3 310.4l-5.6 5.6M610.3 310.4l-5.6 5.6M611.4 310.4l-5.6 5.6"/>
<path d="M612.4 310.4l-5.6 5.6M613.4 310.4l-5.6 5.6M614.4 310.4l-5.6 5.6M615.5 310.4l-5.6 5.6M616.5 310.4l-5.6 5.6M617.5 310.4l-5.6 5.6M618.5 310.4l-5.6 5.6M619.6 310.4l-5.6 5.6M620.6 310.4l-5.6 5.6M621.6 310.4l-5.6 5.6M622.6 310.4l-5.6 5.6M623.7 310.4l-5.6 5.6"/>
<path d="M624.7 310.4l-5.6 5.6M625.7 310.4l-5.6 5.6M626.8 310.4l-5.6 5.6M627.8 310.4l-5.6 5.6M628.8 310.4l-5.6 5.6M629.8 310.4l-5.6 5.6M630.8 310.4l-5.5 5.6M631.9 310.4l-5.6 5.6M632.9 310.4l-5.6 5.6M633.9 310.4l-5.6 5.6M635 310.4l-5.6 5.6M636 310.4l-5.6 5.6"/>
<path d="M637 310.4l-5.6 5.6M638 310.4l-5.6 5.6M639.1 310.4l-5.6 5.6M640.1 310.4l-5.6 5.6M641.1 310.4l-5.6 5.6M642.1 310.4l-5.6 5.6M643.2 310.4l-5.6 5.6M644.2 310.4l-5.6 5.6M645.2 310.4l-5.6 5.6M646.2 310.4l-5.6 5.6M647.3 310.4l-5.6 5.6M648.3 310.4l-5.6 5.6"/>
<path d="M649.3 310.4l-5.6 5.6M650.3 310.4l-5.6 5.6M651.4 310.4l-5.6 5.6M652.4 310.4l-5.6 5.6M653.4 310.4l-5.6 5.6M654.4 310.4l-5.5 5.6M655.5 310.4l-5.6 5.6M656.5 310.4l-5.6 5.6M657.5 310.4l-5.6 5.6M658.6 310.4l-5.6 5.6M659.6 310.4l-5.6 5.6M660.6 310.4l-5.6 5.6"/>
<path d="M661.6 310.4l-5.6 5.6M662.7 310.4l-5.6 5.6M663.7 310.4l-5.6 5.6M664.7 310.4l-5.6 5.6M665.7 310.4l-5.6 5.6M666.8 310.4l-5.6 5.6M667.8 310.4l-5.6 5.6M668.8 310.4l-5.6 5.6M669.8 310.4l-5.6 5.6M670.9 310.4l-5.6 5.6M671.9 310.4l-5.6 5.6M672.9 310.4l-5.6 5.6"/>
<path d="M673.9 310.4l-5.6 5.6M675 310.4l-5.6 5.6M676 310.4l-5.6 5.6M677 310.4l-5.6 5.6M678 310.4l-5.5 5.6M679.1 310.4l-5.6 5.6M680.1 310.4l-5.6 5.6M681.1 310.4l-5.6 5.6M682.1 310.4l-5.5 5.6M683.2 310.4l-5.6 5.6M684.2 310.4l-5.6 5.6M685.2 310.4l-5.6 5.6"/>
<path d="M686.3 310.4l-5.6 5.6M687.3 310.4l-5.6 5.6M688.3 310.4l-5.6 5.6M689.3 310.4l-5.6 5.6M690.4 310.4l-5.6 5.6M691.4 310.4l-5.6 5.6M691.9 311l-5.1 5M691.9 312l-4.1 4M691.9 313l-3 3M691.9 314l-2 2M691.9 315.1l-1 .9"/>
</g>
<!-- layer: BORDER -->
<g fill="none" stroke="#000" stroke-width=".38">
<path d="M24 17.2h792.8v559.9h-792.8zM46.2 39.4h748.4v515.6h-748.4zM132.2 344h320.9v55.9h-320.9zM132.2 353.3h320.9M210.6 344v55.9M307.6 344v55.9M132.2 362.6h320.9M132.2 372h320.9M132.2 381.3h320.9M132.2 390.6h320.9M301.5 511.3h245.8M568.7 516.9h225.9v38.1h-225.9z"/>
<path d="M722.3 516.9v38.1M568.7 529.1h225.9M568.7 541.2h225.9M645.5 541.2v13.8"/>
</g>
<text font-size="18.4" x="333.2" y="506.8">沉箱结构平面及立面图</text>
<text font-size="9.7" x="580" y="535.9">沉箱结构平面及立面图</text>
<g font-size="7.2">
<text x="731.4" y="527.1">比例</text>
<text x="753" y="527.1">1:500</text>
<text x="731.4" y="537.4">图号</text>
<text x="753" y="537.4">S-01</text>
<text x="580" y="548.9">制图</text>
<text x="620.7" y="548.9">褚喆</text>
<text x="656.8" y="548.9">审核</text>
<text x="695.2" y="548.9">褚喆</text>
</g>
<text font-size="6.8" x="731.4" y="548.9">港口一班</text>
<g font-size="6.5">
<text x="718.6" y="225.8" transform="rotate(-90 718.6 225.8)">12.50m</text>
<text x="149.4" y="240.1">30.00m</text>
<text x="399.4" y="247.6">300.00m</text>
<text x="727.9" y="308.8" transform="rotate(-90 727.9 308.8)">13.50m</text>
<text x="399.4" y="322.2">300.00m</text>
</g>
<g font-size="6.4">
<text x="132.2" y="168.6">平面图</text>
<text x="132.2" y="273.1">立面图</text>
</g>
<g font-size="3.7">
<text x="155.2" y="216.1">C01</text>
<text x="211.2" y="216.1">C02</text>
<text x="267.2" y="216.1">C03</text>
<text x="323.1" y="216.1">C04</text>
<text x="379.1" y="216.1">C05</text>
<text x="435" y="216.1">C06</text>
<text x="491" y="216.1">C07</text>
<text x="547" y="216.1">C08</text>
<text x="602.9" y="216.1">C09</text>
<text x="658.9" y="216.1">C10</text>
</g>
<text font-size="3.6" x="326.2" y="198.5">现浇C40胸墙平面范围 B=12.50m</text>
<text font-size="3.2" x="132.2" y="411.1">注：本图为沉箱方案结构平立面布置，断面、节点与配筋详见S-02。</text>
<g font-size="3.1">
<text x="118.8" y="281">▽+5.50</text>
<text x="118.8" y="284.7">▽+3.50</text>
<text x="118.8" y="309.9">▽-10.00</text>
<text x="118.8" y="315.5">▽-13.00基床底</text>
</g>
<g font-size="2.9">
<text x="315" y="232">护舷2组/箱，系船柱1个/分段</text>
<text x="133" y="349.8">项目</text>
<text x="211.3" y="349.8">设计值</text>
<text x="308.3" y="349.8">说明</text>
<text x="133" y="359.1">沉箱数量</text>
<text x="211.3" y="359.1">10座</text>
<text x="308.3" y="359.1">每30m一段</text>
<text x="133" y="368.4">单座尺寸</text>
<text x="211.3" y="368.4">29.95x12.50x13.50m</text>
<text x="308.3" y="368.4">C45预制</text>
<text x="133" y="377.7">舱格</text>
<text x="211.3" y="377.7">3列x多格</text>
<text x="308.3" y="377.7">外墙0.35m，内隔墙0.20m</text>
<text x="133" y="387.1">胸墙</text>
<text x="211.3" y="387.1">高2.0m，顶+5.50m</text>
<text x="308.3" y="387.1">C40现浇，设剪力槽</text>
<text x="133" y="396.4">附属设施</text>
<text x="211.3" y="396.4">护舷20组，系船柱10个</text>
<text x="308.3" y="396.4">沿前沿均布</text>
</g>
<g font-size="2.7">
<text x="133.5" y="237.6">K0+000</text>
<text x="189.5" y="237.6">K0+030</text>
<text x="245.5" y="237.6">K0+060</text>
<text x="301.4" y="237.6">K0+090</text>
<text x="357.4" y="237.6">K0+120</text>
<text x="413.3" y="237.6">K0+150</text>
<text x="469.3" y="237.6">K0+180</text>
<text x="525.3" y="237.6">K0+210</text>
<text x="581.2" y="237.6">K0+240</text>
<text x="637.2" y="237.6">K0+270</text>
<text x="693.2" y="237.6">K0+300</text>
</g>
<g font-size="2.4">
<text x="159.7" y="218.7">B</text>
<text x="215.7" y="218.7">B</text>
<text x="271.7" y="218.7">B</text>
<text x="327.6" y="218.7">B</text>
<text x="383.6" y="218.7">B</text>
<text x="439.5" y="218.7">B</text>
<text x="495.5" y="218.7">B</text>
<text x="551.5" y="218.7">B</text>
<text x="607.4" y="218.7">B</text>
<text x="663.4" y="218.7">B</text>
<text x="145.8" y="231.4">F</text>
<text x="173.8" y="231.4">F</text>
<text x="201.8" y="231.4">F</text>
<text x="229.8" y="231.4">F</text>
<text x="257.7" y="231.4">F</text>
<text x="285.7" y="231.4">F</text>
<text x="313.7" y="231.4">F</text>
<text x="341.7" y="231.4">F</text>
<text x="369.7" y="231.4">F</text>
<text x="397.6" y="231.4">F</text>
<text x="425.6" y="231.4">F</text>
<text x="453.6" y="231.4">F</text>
<text x="481.6" y="231.4">F</text>
<text x="509.6" y="231.4">F</text>
<text x="537.5" y="231.4">F</text>
<text x="565.5" y="231.4">F</text>
<text x="593.5" y="231.4">F</text>
<text x="621.5" y="231.4">F</text>
<text x="649.5" y="231.4">F</text>
<text x="677.4" y="231.4">F</text>
</g>
</svg>
